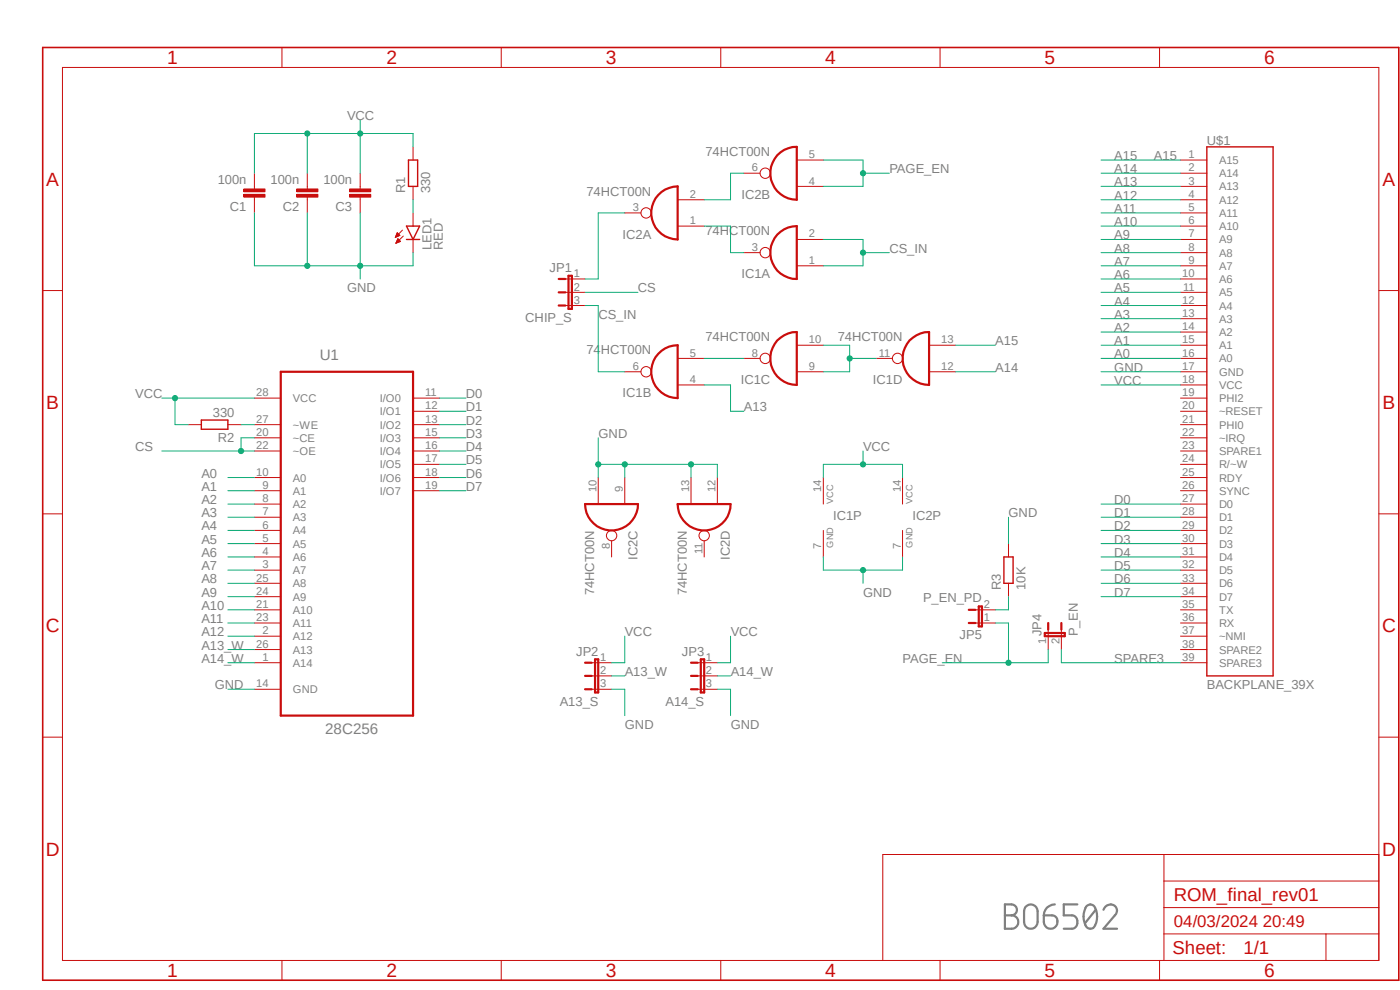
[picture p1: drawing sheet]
<svg xmlns="http://www.w3.org/2000/svg" width="297mm" height="210mm" viewBox="0 0 297 210" stroke-linecap="round" stroke-linejoin="round" font-family="sans-serif">
<path d="M8.4 9.7l288.7 198.9M297.1 9.8l-288.7 198.8" fill="none" stroke="#fff" stroke-width=".21"/>
<path d="M213.2 191.9h1.4a1.16 1.16 0 0 1 1.1 1.1 1.16 1.16 0 0 1-1.1 1.2 1.42 1.42 0 0 1 1.4 1.4 1.42 1.42 0 0 1-1.4 1.4h-1.4zM213.2 194.2h1.4M217.5 192.4a1.46 1.46 0 0 1 1.6-.5 1.46 1.46 0 0 1 1 1.4v2.3a1.44 1.44 0 0 1-1.4 1.4 1.44 1.44 0 0 1-1.4-1.4v-2.3zM221.4 194.2h1.8a1.44 1.44 0 0 1 1.1 1.6 1.44 1.44 0 0 1-1.5 1.2 1.44 1.44 0 0 1-1.4-1.4zM223.8 191.9a2.31 2.31 0 0 0-2.4 2.3M228.6 191.9h-2.9v2.3h1.7a1.44 1.44 0 0 1 1.2 1.4 1.44 1.44 0 0 1-1.2 1.4h-1.7M230.5 192.3a1.23 1.23 0 0 1 1.3-.3 1.23 1.23 0 0 1 .8 1.2 4.1 4.1 0 0 1-.7 3.6 1.24 1.24 0 0 1-1.8-1.1 4.1 4.1 0 0 1 .4-3.4zM232.5 193l-2.3 2.9M234.1 193a1.4 1.4 0 0 1 2-1 1.4 1.4 0 0 1 .4 2.2l-2.4 2.8h2.9" fill="none" stroke="#808080" stroke-width=".47"/>
<g fill="none" stroke="#c90d0c" stroke-width=".21">
<path d="M13.3 14.3h279.2v189.5h-279.2zM59.8 10.1v4.2M106.3 10.1v4.2M152.9 10.1v4.2M199.4 10.1v4.2M246 10.1v4.2M76.4 39.5v.6M250.4 34h5.6M250.4 36.7h5.6M250.4 39.5h5.6M76.4 41.8v.6M250.4 42.4h5.6"/>
<path d="M250.4 45.2h5.6M250.4 48h5.6M250.4 50.8h5.6M250.4 53.6h5.6M250.4 56.4h5.6M250.4 59.2h5.6M9.1 61.6h4.2M250.4 62h5.6M250.4 64.8h5.6M250.4 67.6h5.6M250.4 70.4h5.6M250.4 73.2h5.6"/>
<path d="M250.4 76h5.6M250.4 78.9h5.6M292.5 61.6h4.3M250.4 81.7h5.6M250.4 84.5h5.6M250.4 87.2h5.6M250.4 90.1h5.6M250.4 92.9h5.6M250.4 95.7h5.6M250.4 98.5h5.6M9.1 109h4.2M250.4 101.3h5.6"/>
<path d="M250.4 104.1h5.6M250.4 106.9h5.6M250.4 109.7h5.6M250.4 112.5h5.6M250.4 115.3h5.6M250.4 118.2h5.6M292.5 109h4.3M250.4 120.9h5.6M250.4 123.7h5.6M250.4 126.6h5.6M250.4 129.4h5.6M250.4 132.2h5.6"/>
<path d="M250.4 135h5.6M250.4 137.8h5.6M9.1 156.4h4.2M250.4 140.6h5.6M292.5 156.4h4.3M246.9 198.1h45.6M246.9 181.3v22.5M246.9 192.5h45.6M246.9 186.9h45.6M281.3 198.1v5.7M292.5 181.3h-105.2v22.5M59.8 203.8v4.1"/>
<path d="M106.3 203.8v4.1M152.9 203.8v4.1M199.4 203.8v4.1M246 203.8v4.1"/>
</g>
<path d="M9.1 10.1h287.7v197.8h-287.7z" fill="none" stroke="#c90d0c" stroke-width=".34"/>
<path d="M256 31.2h14.1v112.2h-14.1z" fill="none" stroke="#c90d0c" stroke-width=".3"/>
<path d="M74.2 40.1h4.5v.6h-4.5z" fill-rule="evenodd" fill="#c90d0c"/>
<path d="M74.2 40.1h4.5v.6h-4.5z" fill="none" stroke="#c90d0c" stroke-width=".21"/>
<path d="M74.2 41.2h4.5v.6h-4.5z" fill-rule="evenodd" fill="#c90d0c"/>
<g fill="none" stroke="#c90d0c" stroke-width=".21">
<path d="M65.2 39.5v.6M76.4 36.7v2.8M87.6 31.2v2.8M87.6 39.5v2.9M65.2 41.8v.6M74.2 41.2h4.5v.6h-4.5zM76.4 42.4v2.8M83.9 50.3h.1M83.9 50.2h.4M84 50.1h.5M84 50h.8M84 51.5h.2"/>
<path d="M84.1 49.9h.7M84.1 51.4h.3M84.1 49.7h.6M84.1 51.4h.6M84.2 49.7h.3M84.2 51.2h.7M84.2 49.5h.3M84.2 51.1h.7M84.2 49.4h.1M84.2 51h.6M84.3 49.4l.5 .6-.9 .4zM84.3 50.9h.4"/>
<path d="M84.3 50.8h.3M84.4 50.7h.1M84.4 50.6l.6 .6-1 .4zM85.4 48.8l-1.5 1.6M85.6 50.1l-1.6 1.5M87.6 45.2v2.8M87.6 50.8v2.8"/>
</g>
<path d="M86.7 34h1.9v5.5h-1.9zM86.2 48h2.8l-1.4 2.8zM86.2 50.8h2.8" fill="none" stroke="#c90d0c" stroke-width=".3"/>
<path d="M62.9 40.1h4.5v.6h-4.5z" fill-rule="evenodd" fill="#c90d0c"/>
<path d="M62.9 40.1h4.5v.6h-4.5z" fill="none" stroke="#c90d0c" stroke-width=".21"/>
<path d="M62.9 41.2h4.5v.6h-4.5z" fill-rule="evenodd" fill="#c90d0c"/>
<path d="M54 39.5v.6M65.2 36.7v2.8M54 41.8v.6M62.9 41.2h4.5v.6h-4.5zM65.2 42.4v2.8" fill="none" stroke="#c90d0c" stroke-width=".21"/>
<path d="M51.7 40.1h4.5v.6h-4.5z" fill-rule="evenodd" fill="#c90d0c"/>
<path d="M51.7 40.1h4.5v.6h-4.5z" fill="none" stroke="#c90d0c" stroke-width=".21"/>
<path d="M51.7 41.2h4.5v.6h-4.5z" fill-rule="evenodd" fill="#c90d0c"/>
<g fill="none" stroke="#c90d0c" stroke-width=".21">
<path d="M54 36.7v2.8M157.8 36.7h3.4M169 39.5h5.7M169 34h5.7M51.7 41.2h4.5v.6h-4.5zM54 42.4v2.8M119.9 59.2h4.2M132.5 45.2h3.5M143.8 48h5.6M143.8 42.4h5.6M157.8 53.6h3.4M169 56.4h5.7"/>
<path d="M169 50.8h5.7M119.9 64.8h4.2M119.9 62h4.2M132.5 78.9h3.5M143.8 76h5.6M157.8 76h3.4M169 78.9h5.7M169 73.2h5.7M185.9 76h3.4M197.1 78.9h5.6M197.1 73.2h5.6M39.9 90.1h2.8"/>
<path d="M48.3 90.1h2.8M54 84.5h5.6M54 90.1h5.6M54 92.9h5.6M54 95.7h5.6M87.6 84.5h5.7M87.6 90.1h5.7M87.6 92.9h5.7M87.6 95.7h5.7M87.6 87.2h5.7M87.6 98.5h5.7M143.8 81.7h5.6"/>
<path d="M54 101.3h5.6M54 104.1h5.6M54 106.9h5.6M54 109.7h5.6M54 112.5h5.6M54 115.3h5.6M54 118.2h5.6M87.6 101.3h5.7M87.6 104.1h5.7M126.9 101.3v5.6M129.8 114.7v3.5M132.5 101.3v5.6"/>
<path d="M146.6 101.3v5.6M149.4 114.7v3.5M152.2 101.3v5.6M174.7 101.3v5.6M174.7 112.5v5.7M191.5 101.3v5.6M191.5 112.5v5.7M214 115.3v2.9M54 120.9h5.6M54 123.7h5.6M54 126.6h5.6M54 129.4h5.6"/>
<path d="M54 132.2h5.6M54 135h5.6M54 137.8h5.6M206.9 129.4h4.3M206.9 132.2h4.3M214 123.7v2.9M222.4 133.6v4.2M225.2 133.6v4.2M54 140.6h5.6M54 146.2h5.6M125.5 140.6h4.3M125.5 146.2h4.3"/>
<path d="M125.5 143.4h4.3M148 140.6h4.2M148 146.2h4.2M148 143.4h4.2"/>
<circle cx="162.4" cy="36.7" r="1.1"/>
<circle cx="137.1" cy="45.2" r="1.1"/>
<circle cx="162.4" cy="53.6" r="1.1"/>
<circle cx="137.1" cy="78.9" r="1.1"/>
<circle cx="162.4" cy="76" r="1.1"/>
<circle cx="190.4" cy="76" r="1.1"/>
<circle cx="129.8" cy="113.6" r="1.1"/>
<circle cx="149.4" cy="113.6" r="1.1"/>
</g>
<g fill="none" stroke="#c90d0c" stroke-width=".47">
<path d="M164.9 32.9a5.5 5.5 0 0 1 4.1-1.7v11.2a5.7 5.7 0 0 1-5.1-3.4 5.7 5.7 0 0 1 1-6.1zM118.5 59.2h1.4M120.6 58.5h.7v7h-.7zM139.7 41.4a5.5 5.5 0 0 1 4.1-1.9v11.3a5.6 5.6 0 0 1-5.2-3.4 5.6 5.6 0 0 1 1.1-6zM164.9 49.8a5.7 5.7 0 0 1 4.1-1.8v11.2a5.6 5.6 0 0 1-5.1-3.4 5.6 5.6 0 0 1 1-6zM59.6 78.9h28v72.9h-28zM118.5 64.8h1.4M118.5 62h1.4M139.7 75.1a5.5 5.5 0 0 1 4.1-1.9v11.3a5.6 5.6 0 0 1-5.2-3.4 5.6 5.6 0 0 1 1.1-6zM164.9 72.2a5.9 5.9 0 0 1 4.1-1.8v11.3a5.6 5.6 0 0 1-5.1-3.4 5.6 5.6 0 0 1 1-6.1zM193 72.2a5.9 5.9 0 0 1 4.1-1.8v11.3a5.6 5.6 0 0 1-5.1-3.4 5.6 5.6 0 0 1 1-6.1zM124.1 106.9h11.2a5.6 5.6 0 0 1-5.6 5.6 5.6 5.6 0 0 1-5.6-5.6z"/>
<path d="M143.8 106.9h11.2a5.6 5.6 0 0 1-5.6 5.6 5.6 5.6 0 0 1-5.6-5.6zM126.2 139.9h.7v7h-.7zM148.7 139.9h.7v7h-.7zM205.5 132.2h1.4M205.5 129.4h1.4M207.6 128.7h.7v4.2h-.7zM221.7 134.3h4.2v.7h-4.2zM222.4 132.2v1.4M225.2 132.2v1.4M124.1 146.2h1.4M124.1 143.4h1.4M124.1 140.6h1.4"/>
<path d="M146.6 146.2h1.4M146.6 143.4h1.4M146.6 140.6h1.4"/>
</g>
<path d="M42.7 89.1h5.6v2h-5.6zM213 118.2h1.9v5.5h-1.9z" fill="none" stroke="#c90d0c" stroke-width=".3"/>
<g fill="none" stroke="#0dab76" stroke-width=".21">
<path d="M233.6 34h16.8M233.6 36.7h16.8M233.6 39.5h16.8M76.4 45.2v14M87.6 53.6v2.8h-11.2M233.6 42.4h16.8M233.6 45.2h16.8M233.6 48h16.8M233.6 50.8h16.8M233.6 53.6h16.8M233.6 56.4h16.8M233.6 59.2h16.8"/>
<path d="M202.7 73.2h8.5M202.7 78.9h8.5M233.6 73.2h16.8M233.6 78.9h16.8M233.6 62h16.8M233.6 64.8h16.8M233.6 67.6h16.8M233.6 70.4h16.8M233.6 76h16.8M93.3 87.2h5.5M93.3 84.5h5.5M93.3 90.1h5.5"/>
<path d="M93.3 92.9h5.5M93.3 95.7h5.5M93.3 98.5h5.5M149.4 81.7h5.6v5.5h2.8M48.3 118.2h5.7M48.3 115.3h5.7M48.3 112.5h5.7M48.3 109.7h5.7M48.3 106.9h5.7M48.3 104.1h5.7M48.3 101.3h5.7M93.3 104.1h5.5"/>
<path d="M93.3 101.3h5.5M233.6 118.2h16.8M233.6 115.3h16.8M233.6 112.5h16.8M233.6 109.7h16.8M233.6 106.9h16.8M48.3 135h5.7M48.3 132.2h5.7M48.3 129.4h5.7M48.3 126.6h5.7M48.3 123.7h5.7M48.3 120.9h5.7"/>
<path d="M225.2 137.8v2.8h25.2M233.6 126.6h16.8M233.6 123.7h16.8M233.6 120.9h16.8"/>
</g>
<circle cx="76.4" cy="56.4" r=".55" fill="#0dab76"/>
<g fill="none" stroke="#0dab76" stroke-width=".21">
<path d="M54 45.2v11.2h22.4M65.2 45.2v11.2"/>
<circle cx="76.4" cy="56.4" r=".55"/>
</g>
<circle cx="65.2" cy="56.4" r=".55" fill="#0dab76"/>
<g fill="none" stroke="#0dab76" stroke-width=".21">
<path d="M132.5 98.5v2.8M146.6 98.5h-19.7v2.8M48.3 146.2h5.7M129.8 146.2h2.7v5.6M152.2 146.2h2.8v5.6"/>
<circle cx="65.2" cy="56.4" r=".55"/>
</g>
<circle cx="132.5" cy="98.5" r=".55" fill="#0dab76"/>
<g fill="none" stroke="#0dab76" stroke-width=".21">
<path d="M152.2 98.5h-5.6v2.8"/>
<circle cx="132.5" cy="98.5" r=".55"/>
</g>
<circle cx="146.6" cy="98.5" r=".55" fill="#0dab76"/>
<g fill="none" stroke="#0dab76" stroke-width=".21">
<path d="M126.9 92.9v5.6M152.2 98.5v2.8"/>
<circle cx="146.6" cy="98.5" r=".55"/>
</g>
<circle cx="126.9" cy="98.5" r=".55" fill="#0dab76"/>
<g fill="none" stroke="#0dab76" stroke-width=".21">
<path d="M174.7 118.2v2.7h16.8v-2.7M183.1 120.9v2.8"/>
<circle cx="126.9" cy="98.5" r=".55"/>
</g>
<circle cx="183.1" cy="120.9" r=".55" fill="#0dab76"/>
<g fill="none" stroke="#0dab76" stroke-width=".21">
<path d="M76.4 25.5v11.2M76.4 28.3h11.2v2.9M233.6 81.7h16.8M214 109.7v5.6"/>
<circle cx="183.1" cy="120.9" r=".55"/>
</g>
<circle cx="76.4" cy="28.3" r=".55" fill="#0dab76"/>
<g fill="none" stroke="#0dab76" stroke-width=".21">
<path d="M54 28.3h22.4M65.2 28.3v8.4"/>
<circle cx="76.4" cy="28.3" r=".55"/>
</g>
<circle cx="65.2" cy="28.3" r=".55" fill="#0dab76"/>
<g fill="none" stroke="#0dab76" stroke-width=".21">
<path d="M54 28.3v8.4M34.3 84.5h19.7M37.1 84.5v5.6h2.8"/>
<circle cx="65.2" cy="28.3" r=".55"/>
</g>
<circle cx="37.1" cy="84.5" r=".55" fill="#0dab76"/>
<g fill="none" stroke="#0dab76" stroke-width=".21">
<path d="M183.1 95.7v2.8M174.7 101.3v-2.8h16.8v2.8M132.5 135v5.6h-2.7M155 135v5.6h-2.8"/>
<circle cx="37.1" cy="84.5" r=".55"/>
</g>
<circle cx="183.1" cy="98.5" r=".55" fill="#0dab76"/>
<g fill="none" stroke="#0dab76" stroke-width=".21">
<path d="M87.6 42.4v2.8M51.1 90.1h2.9M54 92.9h-2.9v2.8h2.9"/>
<circle cx="183.1" cy="98.5" r=".55"/>
</g>
<circle cx="51.1" cy="95.7" r=".55" fill="#0dab76"/>
<g fill="none" stroke="#0dab76" stroke-width=".21">
<path d="M174.7 50.8h8.4v5.6h-8.4M183.1 53.6h5.6M124.1 62h11.2M124.1 64.8h2.8v14.1h5.6M34.3 95.7h16.8"/>
<circle cx="51.1" cy="95.7" r=".55"/>
</g>
<circle cx="183.1" cy="53.6" r=".55" fill="#0dab76"/>
<g fill="none" stroke="#0dab76" stroke-width=".21">
<path d="M157.8 36.7h-2.8v5.7h-5.6M174.7 34h8.4v5.5h-8.4M183.1 36.7h5.6M132.5 45.2h-5.6v14h-2.8M149.4 48h5.6v5.6h2.8M149.4 76h8.4"/>
<circle cx="183.1" cy="53.6" r=".55"/>
</g>
<circle cx="183.1" cy="36.7" r=".55" fill="#0dab76"/>
<g fill="none" stroke="#0dab76" stroke-width=".21">
<path d="M211.2 132.2h2.8v8.4M222.4 137.8v2.8h-22.5"/>
<circle cx="183.1" cy="36.7" r=".55"/>
</g>
<circle cx="214" cy="140.6" r=".55" fill="#0dab76"/>
<g fill="none" stroke="#0dab76" stroke-width=".21">
<path d="M174.7 73.2h5.6v5.7h-5.6M180.3 76h5.6M48.3 137.8h5.7M214 126.6v2.8h-2.8M48.3 140.6h5.7M129.8 143.4h2.7M152.2 143.4h2.8"/>
<circle cx="214" cy="140.6" r=".55"/>
</g>
<circle cx="180.3" cy="76" r=".55" fill="#0dab76"/>
<circle cx="180.3" cy="76" r=".55" fill="none" stroke="#0dab76" stroke-width=".21"/>
<g font-size="4.1" fill="#c90d0c">
<text x="35.4" y="13.6">1</text>
<text x="82" y="13.6">2</text>
<text x="128.5" y="13.6">3</text>
<text x="175.1" y="13.6">4</text>
<text x="221.6" y="13.6">5</text>
<text x="268.2" y="13.6">6</text>
<text x="9.8" y="39.4">A</text>
<text x="293.3" y="39.4">A</text>
<text x="9.8" y="86.8">B</text>
<text x="293.3" y="86.8">B</text>
<text x="9.7" y="134.2">C</text>
<text x="293.2" y="134.2">C</text>
<text x="9.7" y="181.5">D</text>
<text x="293.2" y="181.5">D</text>
<text x="35.4" y="207.3">1</text>
<text x="82" y="207.3">2</text>
<text x="128.5" y="207.3">3</text>
<text x="175.1" y="207.3">4</text>
<text x="221.6" y="207.3">5</text>
<text x="268.2" y="207.3">6</text>
</g>
<g font-size="3.9" fill="#c90d0c">
<text x="249" y="191.1">ROM_final_rev01</text>
<text x="248.7" y="202.5">Sheet:</text>
<text x="263.8" y="202.4">1/1</text>
</g>
<text font-size="3.6" fill="#c90d0c" x="249" y="196.7">04/03/2024 20:49</text>
<g font-size="3.2" fill="#808080">
<text x="67.8" y="76.5">U1</text>
<text x="69" y="155.7">28C256</text>
</g>
<g font-size="2.8" fill="#808080">
<text x="73.6" y="25.5">VCC</text>
<text x="149.6" y="33.1">74HCT00N</text>
<text x="236.4" y="34">A15</text>
<text x="244.8" y="34">A15</text>
<text x="256" y="30.9">U$1</text>
<text x="46.2" y="39.1">100n</text>
<text x="57.4" y="39.1">100n</text>
<text x="68.6" y="39.1">100n</text>
<text x="86" y="41" transform="rotate(-90 86 41)">R1</text>
<text x="91.3" y="41" transform="rotate(-90 91.3 41)">330</text>
<text x="124.4" y="41.5">74HCT00N</text>
<text x="188.7" y="36.7">PAGE_EN</text>
<text x="236.4" y="36.7">A14</text>
<text x="236.4" y="39.5">A13</text>
<text x="48.8" y="44.7">C1</text>
<text x="60" y="44.7">C2</text>
<text x="71.2" y="44.7">C3</text>
<text x="157.3" y="42.2">IC2B</text>
<text x="236.4" y="42.4">A12</text>
<text x="236.4" y="45.2">A11</text>
<text x="236.4" y="48">A10</text>
<text x="91.6" y="53" transform="rotate(-90 91.6 53)">LED1</text>
<text x="93.9" y="53" transform="rotate(-90 93.9 53)">RED</text>
<text x="132.1" y="50.6">IC2A</text>
<text x="149.6" y="49.9">74HCT00N</text>
<text x="188.7" y="53.6">CS_IN</text>
<text x="236.4" y="50.8">A9</text>
<text x="236.4" y="53.6">A8</text>
<text x="116.6" y="57.8">JP1</text>
<text x="157.3" y="59.1">IC1A</text>
<text x="236.4" y="56.4">A7</text>
<text x="236.4" y="59.2">A6</text>
<text x="73.6" y="62">GND</text>
<text x="135.3" y="62">CS</text>
<text x="236.4" y="62">A5</text>
<text x="236.4" y="64.8">A4</text>
<text x="111.4" y="68.3">CHIP_S</text>
<text x="127" y="67.6">CS_IN</text>
<text x="236.4" y="67.6">A3</text>
<text x="236.4" y="70.4">A2</text>
<text x="124.4" y="75.2">74HCT00N</text>
<text x="149.6" y="72.4">74HCT00N</text>
<text x="177.7" y="72.4">74HCT00N</text>
<text x="211.2" y="73.2">A15</text>
<text x="236.4" y="73.2">A1</text>
<text x="236.4" y="76">A0</text>
<text x="157.1" y="81.5">IC1C</text>
<text x="185.2" y="81.5">IC1D</text>
<text x="211.2" y="78.9">A14</text>
<text x="236.4" y="78.9">GND</text>
<text x="236.4" y="81.7">VCC</text>
<text x="28.7" y="84.5">VCC</text>
<text x="45.2" y="88.4">330</text>
<text x="98.8" y="84.5">D0</text>
<text x="98.8" y="87.2">D1</text>
<text x="132.1" y="84.3">IC1B</text>
<text x="157.8" y="87.2">A13</text>
<text x="28.7" y="95.7">CS</text>
<text x="46.2" y="93.7">R2</text>
<text x="98.8" y="90.1">D2</text>
<text x="98.8" y="92.9">D3</text>
<text x="98.8" y="95.7">D4</text>
<text x="127" y="92.9">GND</text>
<text x="183.1" y="95.7">VCC</text>
<text x="42.7" y="101.3">A0</text>
<text x="98.8" y="98.5">D5</text>
<text x="98.8" y="101.3">D6</text>
<text x="42.7" y="106.9">A2</text>
<text x="42.7" y="104.1">A1</text>
<text x="98.8" y="104.1">D7</text>
<text x="236.4" y="106.9">D0</text>
<text x="42.7" y="112.5">A4</text>
<text x="42.7" y="109.7">A3</text>
<text x="176.7" y="110.4">IC1P</text>
<text x="193.6" y="110.4">IC2P</text>
<text x="214" y="109.7">GND</text>
<text x="236.4" y="109.7">D1</text>
<text x="236.4" y="112.5">D2</text>
<text x="42.7" y="118.2">A6</text>
<text x="42.7" y="115.3">A5</text>
<text x="135.2" y="118.8" transform="rotate(-90 135.2 118.8)">IC2C</text>
<text x="154.9" y="118.8" transform="rotate(-90 154.9 118.8)">IC2D</text>
<text x="236.4" y="115.3">D3</text>
<text x="236.4" y="118.2">D4</text>
<text x="42.7" y="123.7">A8</text>
<text x="42.7" y="120.9">A7</text>
<text x="212.3" y="125.1" transform="rotate(-90 212.3 125.1)">R3</text>
<text x="217.6" y="125.1" transform="rotate(-90 217.6 125.1)">10K</text>
<text x="236.4" y="120.9">D5</text>
<text x="236.4" y="123.7">D6</text>
<text x="42.7" y="129.4">A10</text>
<text x="42.7" y="126.6">A9</text>
<text x="126.1" y="126.3" transform="rotate(-90 126.1 126.3)">74HCT00N</text>
<text x="145.7" y="126.3" transform="rotate(-90 145.7 126.3)">74HCT00N</text>
<text x="183.1" y="126.6">GND</text>
<text x="195.8" y="127.8">P_EN_PD</text>
<text x="236.4" y="126.6">D7</text>
<text x="42.7" y="135">A12</text>
<text x="42.7" y="132.2">A11</text>
<text x="42.7" y="137.8">A13_W</text>
<text x="132.5" y="135">VCC</text>
<text x="155" y="135">VCC</text>
<text x="203.6" y="135.5">JP5</text>
<text x="221" y="135" transform="rotate(-90 221 135)">JP4</text>
<text x="228.7" y="135" transform="rotate(-90 228.7 135)">P_EN</text>
<text x="42.7" y="140.6">A14_W</text>
<text x="122.2" y="139.2">JP2</text>
<text x="132.5" y="143.4">A13_W</text>
<text x="144.7" y="139.2">JP3</text>
<text x="155" y="143.4">A14_W</text>
<text x="191.5" y="140.6">PAGE_EN</text>
<text x="236.4" y="140.6">SPARE3</text>
<text x="45.5" y="146.2">GND</text>
<text x="118.7" y="149.7">A13_S</text>
<text x="141.2" y="149.7">A14_S</text>
<text x="256" y="146.2">BACKPLANE_39X</text>
<text x="132.5" y="154.6">GND</text>
<text x="155" y="154.6">GND</text>
</g>
<g font-size="2.4" fill="#808080">
<text x="171.6" y="33.6">5</text>
<text x="252.1" y="33.6">1</text>
<text x="258.6" y="34.8">A15</text>
<text x="146.3" y="42">2</text>
<text x="159.5" y="36.4">6</text>
<text x="171.6" y="39.2">4</text>
<text x="252.1" y="36.4">2</text>
<text x="252.1" y="39.2">3</text>
<text x="252.1" y="42">4</text>
<text x="258.6" y="37.6">A14</text>
<text x="258.6" y="40.4">A13</text>
<text x="134.3" y="44.8">3</text>
<text x="146.3" y="47.6">1</text>
<text x="252.1" y="44.8">5</text>
<text x="252.1" y="47.6">6</text>
<text x="258.6" y="43.2">A12</text>
<text x="258.6" y="46">A11</text>
<text x="159.5" y="53.2">3</text>
<text x="171.6" y="50.4">2</text>
<text x="252.1" y="50.4">7</text>
<text x="252.1" y="53.2">8</text>
<text x="258.6" y="48.8">A10</text>
<text x="258.6" y="51.6">A9</text>
<text x="121.7" y="58.8">1</text>
<text x="171.6" y="56">1</text>
<text x="250.8" y="58.8">10</text>
<text x="252.1" y="56">9</text>
<text x="258.6" y="54.4">A8</text>
<text x="258.6" y="57.2">A7</text>
<text x="121.7" y="61.6">2</text>
<text x="121.7" y="64.4">3</text>
<text x="250.8" y="64.4">12</text>
<text x="251" y="61.6">11</text>
<text x="258.6" y="60">A6</text>
<text x="258.6" y="62.9">A5</text>
<text x="258.6" y="65.7">A4</text>
<text x="250.8" y="67.2">13</text>
<text x="250.8" y="70">14</text>
<text x="258.6" y="68.5">A3</text>
<text x="258.6" y="71.3">A2</text>
<text x="146.3" y="75.7">5</text>
<text x="159.5" y="75.7">8</text>
<text x="171.6" y="72.9">10</text>
<text x="186.4" y="75.7">11</text>
<text x="199.7" y="72.9">13</text>
<text x="250.8" y="72.9">15</text>
<text x="250.8" y="75.7">16</text>
<text x="258.6" y="74.1">A1</text>
<text x="258.6" y="76.9">A0</text>
<text x="134.3" y="78.4">6</text>
<text x="146.3" y="81.3">4</text>
<text x="171.6" y="78.4">9</text>
<text x="199.7" y="78.4">12</text>
<text x="250.8" y="78.4">17</text>
<text x="250.8" y="81.3">18</text>
<text x="258.6" y="79.7">GND</text>
<text x="258.6" y="82.5">VCC</text>
<text x="54.4" y="84.1">28</text>
<text x="54.4" y="89.7">27</text>
<text x="62.1" y="85.3">VCC</text>
<text x="80.6" y="85.3">I/O0</text>
<text x="80.6" y="88.1">I/O1</text>
<text x="90.2" y="84.1">11</text>
<text x="90.2" y="86.9">12</text>
<text x="90.2" y="89.7">13</text>
<text x="250.8" y="84.1">19</text>
<text x="250.8" y="86.9">20</text>
<text x="250.8" y="89.7">21</text>
<text x="258.6" y="85.3">PHI2</text>
<text x="258.6" y="88.1">~RESET</text>
<text x="54.4" y="92.5">20</text>
<text x="54.4" y="95.3">22</text>
<text x="62.1" y="90.9">~WE</text>
<text x="62.1" y="93.7">~CE</text>
<text x="80.6" y="90.9">I/O2</text>
<text x="80.6" y="93.7">I/O3</text>
<text x="90.2" y="92.5">15</text>
<text x="90.2" y="95.3">16</text>
<text x="250.8" y="92.5">22</text>
<text x="250.8" y="95.3">23</text>
<text x="258.6" y="90.9">PHI0</text>
<text x="258.6" y="93.7">~IRQ</text>
<text x="54.4" y="100.9">10</text>
<text x="62.1" y="96.5">~OE</text>
<text x="80.6" y="96.5">I/O4</text>
<text x="80.6" y="99.4">I/O5</text>
<text x="90.2" y="98.1">17</text>
<text x="90.2" y="100.9">18</text>
<text x="250.8" y="98.1">24</text>
<text x="250.8" y="100.9">25</text>
<text x="258.6" y="96.5">SPARE1</text>
<text x="258.6" y="99.4">R/~W</text>
<text x="55.7" y="103.7">9</text>
<text x="55.7" y="106.5">8</text>
<text x="62.1" y="102.2">A0</text>
<text x="62.1" y="104.9">A1</text>
<text x="62.1" y="107.7">A2</text>
<text x="80.6" y="102.2">I/O6</text>
<text x="80.6" y="104.9">I/O7</text>
<text x="90.2" y="103.7">19</text>
<text x="126.5" y="104.4" transform="rotate(-90 126.5 104.4)">10</text>
<text x="132.2" y="104.4" transform="rotate(-90 132.2 104.4)">9</text>
<text x="146.2" y="104.4" transform="rotate(-90 146.2 104.4)">13</text>
<text x="151.8" y="104.4" transform="rotate(-90 151.8 104.4)">12</text>
<text x="174.2" y="104.4" transform="rotate(-90 174.2 104.4)">14</text>
<text x="191.1" y="104.4" transform="rotate(-90 191.1 104.4)">14</text>
<text x="250.8" y="103.7">26</text>
<text x="250.8" y="106.5">27</text>
<text x="258.6" y="102.2">RDY</text>
<text x="258.6" y="104.9">SYNC</text>
<text x="258.6" y="107.7">D0</text>
<text x="55.7" y="109.3">7</text>
<text x="55.7" y="112.1">6</text>
<text x="62.1" y="110.6">A3</text>
<text x="62.1" y="113.4">A4</text>
<text x="250.8" y="109.3">28</text>
<text x="250.8" y="112.1">29</text>
<text x="258.6" y="110.6">D1</text>
<text x="258.6" y="113.4">D2</text>
<text x="55.7" y="114.9">5</text>
<text x="55.7" y="117.7">4</text>
<text x="62.1" y="116.2">A5</text>
<text x="62.1" y="119">A6</text>
<text x="129.4" y="116.4" transform="rotate(-90 129.4 116.4)">8</text>
<text x="149" y="117.6" transform="rotate(-90 149 117.6)">11</text>
<text x="174.2" y="116.4" transform="rotate(-90 174.2 116.4)">7</text>
<text x="191.1" y="116.4" transform="rotate(-90 191.1 116.4)">7</text>
<text x="250.8" y="114.9">30</text>
<text x="250.8" y="117.7">31</text>
<text x="258.6" y="116.2">D3</text>
<text x="258.6" y="119">D4</text>
<text x="54.4" y="123.4">25</text>
<text x="55.7" y="120.6">3</text>
<text x="62.1" y="121.8">A7</text>
<text x="62.1" y="124.6">A8</text>
<text x="250.8" y="120.6">32</text>
<text x="250.8" y="123.4">33</text>
<text x="258.6" y="121.8">D5</text>
<text x="258.6" y="124.6">D6</text>
<text x="54.4" y="126.2">24</text>
<text x="54.4" y="129">21</text>
<text x="54.4" y="131.8">23</text>
<text x="62.1" y="127.4">A9</text>
<text x="62.1" y="130.2">A10</text>
<text x="208.7" y="131.8">1</text>
<text x="208.7" y="129">2</text>
<text x="250.8" y="126.2">34</text>
<text x="250.8" y="129">35</text>
<text x="250.8" y="131.8">36</text>
<text x="258.6" y="127.4">D7</text>
<text x="258.6" y="130.2">TX</text>
<text x="54.4" y="137.4">26</text>
<text x="55.7" y="134.6">2</text>
<text x="62.1" y="133">A11</text>
<text x="62.1" y="135.8">A12</text>
<text x="222" y="136.7" transform="rotate(-90 222 136.7)">1</text>
<text x="224.8" y="136.7" transform="rotate(-90 224.8 136.7)">2</text>
<text x="250.8" y="134.6">37</text>
<text x="250.8" y="137.4">38</text>
<text x="258.6" y="133">RX</text>
<text x="258.6" y="135.8">~NMI</text>
<text x="55.7" y="140.2">1</text>
<text x="62.1" y="138.6">A13</text>
<text x="62.1" y="141.4">A14</text>
<text x="127.3" y="140.2">1</text>
<text x="127.3" y="143">2</text>
<text x="149.8" y="140.2">1</text>
<text x="149.8" y="143">2</text>
<text x="250.8" y="140.2">39</text>
<text x="258.6" y="138.6">SPARE2</text>
<text x="258.6" y="141.4">SPARE3</text>
<text x="54.4" y="145.8">14</text>
<text x="62.1" y="147.1">GND</text>
<text x="127.3" y="145.8">3</text>
<text x="149.8" y="145.8">3</text>
</g>
<g font-size="1.9" fill="#808080">
<text x="176.7" y="106.9" transform="rotate(-90 176.7 106.9)">VCC</text>
<text x="193.6" y="106.9" transform="rotate(-90 193.6 106.9)">VCC</text>
<text x="176.7" y="116.2" transform="rotate(-90 176.7 116.2)">GND</text>
<text x="193.6" y="116.2" transform="rotate(-90 193.6 116.2)">GND</text>
</g>
</svg>
